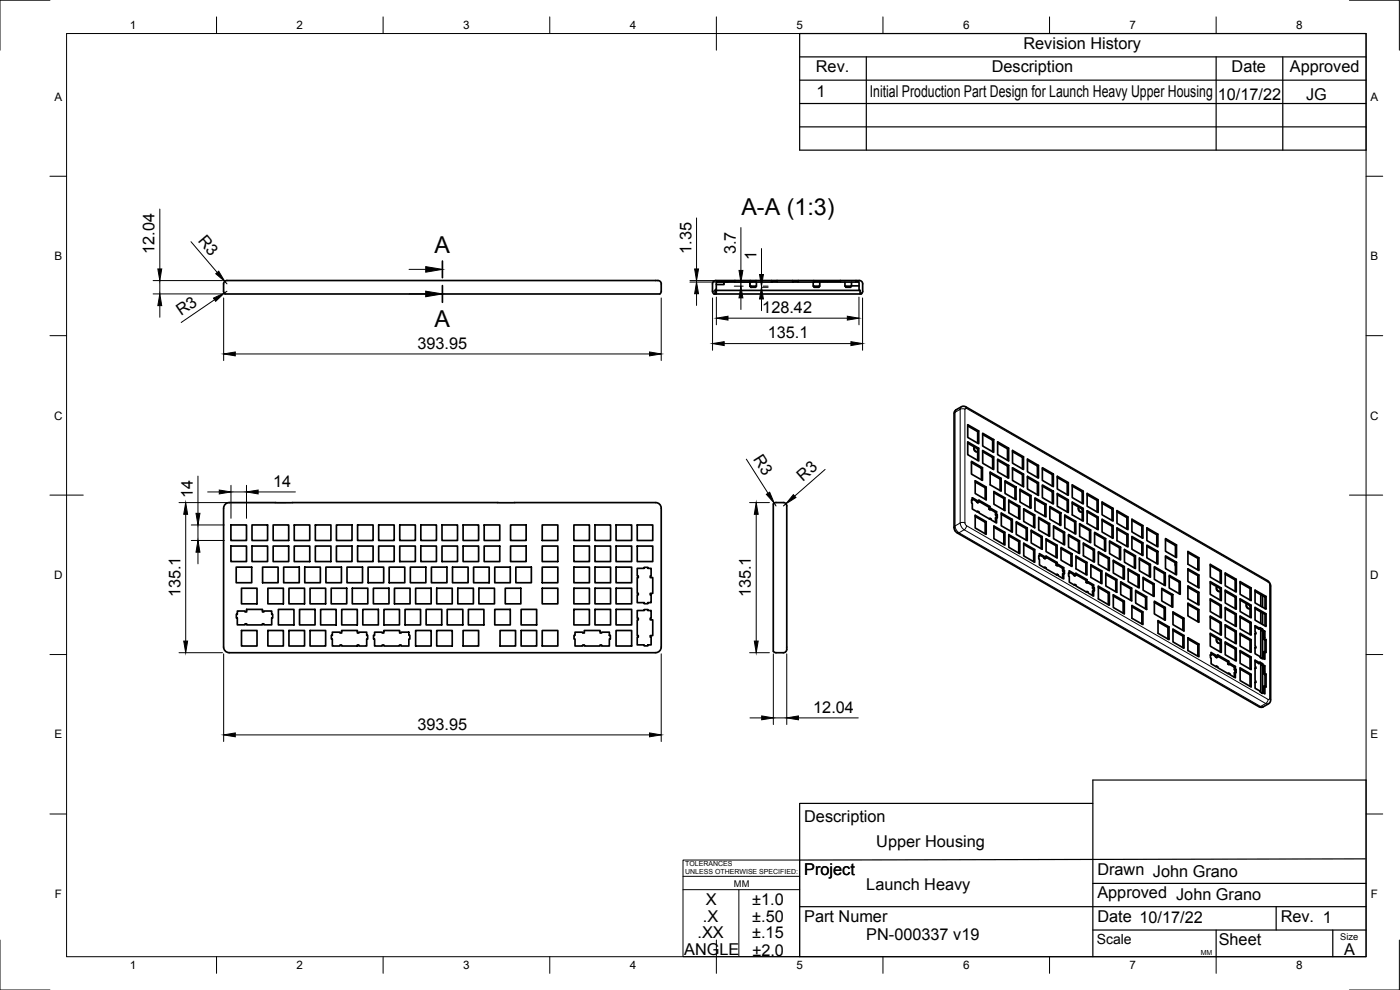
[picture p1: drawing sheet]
<svg xmlns="http://www.w3.org/2000/svg" width="420mm" height="297mm" viewBox="0 0 420 297" stroke-linecap="round" stroke-linejoin="round" font-family="sans-serif">
<!-- layer: Visible -->
<g fill="none" stroke="#000" stroke-width=".51">
<path d="M67.5 88.2l-.4-.8v-2.2a1.37 1.37 0 0 1 1.7-1h128a1.4 1.4 0 0 1 1.6 1l.1 2.2-.5 .8M67.5 88.2h130.5M214.2 88.2l-.4-.8v-2.2a1.01 1.01 0 0 1 1-1h5.7v.4h-5.5v2.5h-.4v1.1M214.2 88.2h.4M214.6 88.2h43.5M217.3 84.6v.8h-2.3M220.5 84.6h4.7M220.5 84.2h4.7M225 84.6v1.3h2v-1.3M225.2 84.2h1.7v.4h-1.7zM225.3 85.9v.3h1.5v-.3M226.9 84.6h4.6"/>
<path d="M226.9 84.2h4.6M231.5 84.2h1.7v.4h-1.7zM233.2 84.6h4.7M233.2 84.2h4.7M237.9 84.2h1.6v.4h-1.6zM239.5 84.6h4.7M239.5 84.2h4.7M244.1 84.6v1.3h1.9v-1.3M244.2 84.2h8v.4h-8zM244.3 85.9v.3h1.5v-.3M252.2 84.6h4.7M252.2 84.2h4.7"/>
<path d="M253.6 84.6v1.3h1.9v-1.3M253.8 85.9v.3h1.5v-.3M255.5 85.8h2.3M257.8 87.1h-42.8v1.1M258.5 88.2l.4-.5v-2.5a1.01 1.01 0 0 0-1-1h-1v.4h.9v2.5h.3v1.1h.4M286.6 123.2l2.2-1.3 1.1 .2 90.7 52.3 .7 1.4v34.3l-.3 .8-2.1 1.3-1.1-.2-90.8-52.4-.7-1.3v-34.3zM290.4 133l3 1.7v3.4M290.4 127.8l3 1.7v3.5M291.5 138.8l3 1.7v3.5M292.3 134.4l.1 .7 .6 .5M292.4 134.1a1.26 1.26 0 0 0 1 1.5M293.7 134.5v3.8l-3.3-1.9v-3.8l3.3 1.9-.3 .2"/>
<path d="M293.7 129.3v3.8l-3.3-1.9v-3.8l3.3 1.9-.3 .2M294.9 135.5l3 1.8v3.4M294.9 130.4l3 1.7v3.4M298.2 137.1v3.8l-3.3-1.9v-3.8l3.3 1.9-.3 .2M298.2 131.9l-3.3-1.9v3.8l3.3 1.9v-3.8l-.3 .2M299.4 133l3 1.7v3.4M299.4 138.1l3 1.7v3.5M302.7 134.5v3.8l-3.3-1.9v-3.8l3.3 1.9-.3 .2M302.7 139.7l-3.3-1.9v3.8l3.3 1.9v-3.8l-.3 .1M303.9 135.5l3 1.8v3.4M307.2 137.1v3.8l-3.3-1.9v-3.8l3.3 1.9-.3 .2M308.4 138.1l2.9 1.7v3.5"/>
<path d="M311.7 139.6v3.9l-3.3-2v-3.8l3.3 1.9-.4 .2M67.1 152.5v41.7M67.1 152.5l.5-1.2 1.2-.5 128.4 .1 1 .7 .2 .9v41.7l-.4 1.1-1.2 .5h-128l-1.2-.5-.5-1.1M69.3 157.5h4.7v4.7h-4.7zM75.6 157.5h4.7v4.7h-4.7zM82 157.5h4.6v4.7h-4.6zM88.3 157.5h4.7v4.7h-4.7zM94.6 157.5h4.7v4.7h-4.7zM101 157.5h4.6v4.7h-4.6zM107.3 157.5h4.7v4.7h-4.7zM113.6 157.5h4.7v4.7h-4.7zM120 157.5h4.7v4.7h-4.7z"/>
<path d="M126.3 157.5h4.7v4.7h-4.7zM132.7 157.5h4.6v4.7h-4.6zM139 157.5h4.6v4.7h-4.6zM145.3 157.5h4.7v4.7h-4.7zM153.2 157.5h4.7v4.7h-4.7zM162.7 157.5h4.7v4.7h-4.7zM172.2 157.5h4.7v4.7h-4.7zM178.6 157.5h4.6v4.7h-4.6zM184.9 157.5h4.7v4.7h-4.7zM191.2 157.5h4.7v4.7h-4.7zM232.1 151.2v43a1.15 1.15 0 0 0 .8 1.6h2.2M235.1 150.8h-2.2l-.8 .4"/>
<path d="M235.1 150.8a1.39 1.39 0 0 1 1 1.7v41.7a1.4 1.4 0 0 1-1 1.6M291.6 150.2l.2-.1-.2-.1 .2 2.7 1.6 1v-.3M291.8 149.7l1.7 1.2 .3-.2-.4-.2M291.8 150.1v-.8l1.6 1-.3 .2M292.7 155l3 1.7v3.4M292.7 144.6l3 1.7v3.5M293.2 153.5l.2-.1 .4 .2v.3l3.3 1.9v-.3M293.4 150.3l-.3 .4M293.8 150.7v-.6l3.3 1.9-.3 .2M293.8 150.4l3 1.8M294.9 140.3l-3.4-1.9v3.8l3.4 1.9v-3.8l-.4 .2M296 156.5v3.8l-3.3-1.9v-3.8l3.3 1.9-.3 .2"/>
<path d="M296 146.1v3.9l-3.3-1.9v-3.9l3.3 1.9-.3 .2M296.8 152.2v.6l.3 .2 .3-.2-.3-.2M297.1 152v.6l-.3 .2M297.2 142l2.9 1.7v3.5M297.3 152.9l1.5 .8 .2 1.6M297.4 152.8v-.2l1.7 .9-.3 .2M298.3 158.2l3 1.7v3.5M298.3 147.8l3 1.7v3.5M299.1 153.5v.8l-.3 .2M299.1 154.3l.2 .1-.3 .2M299.1 155.2v1.7l-1.7-.9-.3-.5-.2 .2M299.3 154.4v.9l-.5 .1v1.3"/>
<path d="M300.5 143.5v3.9l-3.3-1.9v-3.8l3.3 1.8-.4 .2M300.5 154.3l3 1.7v3.5M301.6 159.7v3.8l-3.3-1.9v-3.8l3.3 1.9-.3 .2M301.6 149.4v3.8l-3.3-1.9v-3.8l3.3 1.9-.3 .1M301.6 144.6l3 1.7v3.5M302.7 150.4l3 1.7v3.5M303.8 155.8v3.8l-3.3-1.8v-3.9l3.3 1.9-.3 .2M303.9 140.7l3 1.7v3.5M304.9 146.1l-3.3-1.9v3.8l3.3 2v-3.9l-.3 .2M305 156.9l3 1.7v3.5M306 151.9v3.9l-3.3-1.9v-3.8l3.3 1.8-.3 .2M306.1 147.2l3 1.7v3.4"/>
<path d="M307.2 142.2v3.9l-3.3-1.9v-3.9l3.3 1.9-.3 .2M307.2 153l3 1.7v3.5M308.3 158.4l-3.3-1.9v3.8l3.3 1.9v-3.8l-.3 .2M308.4 143.3l2.9 1.7v3.4M309.4 148.7v3.8l-3.3-1.9v-3.8l3.3 1.9-.3 .2M309.5 159.5l3 1.7v3.4M310.5 154.5v3.9l-3.3-2v-3.8l3.3 1.9-.3 .2M310.6 149.8l3 1.7v3.4M311.7 144.8v3.8l-3.3-1.9v-3.8l3.3 1.9-.4 .2M311.7 155.6l3 1.7v3.4M312.8 140.7l3 1.7v3.4M312.8 145.9l3 1.7v3.4"/>
<path d="M313.9 151.3l-3.3-1.9v3.8l3.3 1.9v-3.8l-.3 .2M315 157.1l-3.3-1.9v3.8l3.3 1.9v-3.8l-.3 .2M315.1 152.3l3 1.8v3.4M316.1 142.2l-3.3-1.9v3.8l3.3 1.9v-3.8l-.3 .2M316.1 147.4l-3.3-1.9v3.8l3.3 1.9v-3.8l-.3 .2M316.2 158.2l3 1.7v3.4M317.3 143.3l3 1.7v3.4M317.3 148.4l3 1.8v3.4M318.4 153.9l-3.3-1.9v3.8l3.3 1.9v-3.8l-.3 .2M319.5 159.7v3.8l-3.3-1.9v-3.8l3.3 1.9-.3 .2M319.6 154.9l2.9 1.7v3.5M320.6 144.8v3.8l-3.3-1.9v-3.8l3.3 1.9-.3 .2"/>
<path d="M320.6 150v3.8l-3.3-1.9v-3.8l3.3 1.9-.3 .2M321.8 145.8l3 1.8v3.4M321.8 151l3 1.7v3.5M322.9 156.4v3.9l-3.3-1.9v-3.9l3.3 1.9-.4 .2M323.7 152.4v.8l.6 .4M323.7 152.1a1.26 1.26 0 0 0 1.1 1.6M324 157.5l3 1.7v3.5M325.1 147.4v3.8l-3.3-1.9v-3.8l3.3 1.9-.3 .2M325.1 152.6v3.8l-3.3-1.9v-3.8l3.3 1.9-.3 .1M326.3 148.4l2.9 1.7v3.5M326.3 153.6l2.9 1.7v3.5M327.3 159v3.8l-3.3-1.9v-3.8l3.3 1.9-.3 .2"/>
<path d="M329.6 150v3.8l-3.3-1.9v-3.9l3.3 2-.4 .1M329.6 155.1v3.8l-3.3-1.9v-3.8l3.3 1.9-.4 .2M330.8 151l2.9 1.7v3.5M330.8 156.2l2.9 1.7v3.4M334.1 152.5v3.8l-3.3-1.8v-3.9l3.3 1.9-.4 .2M334.1 157.7v3.8l-3.3-1.9v-3.8l3.3 1.9-.4 .2M335.2 153.6l3 1.7v3.5M335.2 158.8l3 1.7v3.4M338.5 155.1v3.8l-3.3-1.9v-3.8l3.3 1.9-.3 .2M339.7 156.2l3 1.7v3.4M343 157.7v3.8l-3.3-1.9v-3.8l3.3 1.9-.3 .2M344.2 158.7l3 1.8v3.4"/>
<path d="M69.3 163.8h4.7v4.7h-4.7zM70.9 170.2h4.6v4.6h-4.6zM72.5 176.5h4.6v4.7h-4.6zM75.6 163.8h4.7v4.7h-4.7zM78.8 170.2h4.7v4.6h-4.7zM80.4 176.5h4.6v4.7h-4.6zM82 163.8h4.6v4.7h-4.6zM85.1 170.2h4.7v4.6h-4.7zM86.7 176.5h4.7v4.7h-4.7zM88.3 163.8h4.7v4.7h-4.7zM91.5 170.2h4.6v4.6h-4.6zM93 176.5h4.7v4.7h-4.7z"/>
<path d="M94.6 163.8h4.7v4.7h-4.7zM97.8 170.2h4.7v4.6h-4.7zM99.4 176.5h4.7v4.7h-4.7zM101 163.8h4.6v4.7h-4.6zM104.1 170.2h4.7v4.6h-4.7zM105.7 176.5h4.7v4.7h-4.7zM107.3 163.8h4.7v4.7h-4.7zM110.5 170.2h4.6v4.6h-4.6zM112.1 176.5h4.6v4.7h-4.6zM113.6 163.8h4.7v4.7h-4.7zM116.8 170.2h4.7v4.6h-4.7zM118.4 176.5h4.7v4.7h-4.7z"/>
<path d="M120 163.8h4.7v4.7h-4.7zM123.1 170.2h4.7v4.6h-4.7zM124.7 176.5h4.7v4.7h-4.7zM126.3 163.8h4.7v4.7h-4.7zM129.5 170.2h4.6v4.6h-4.6zM131.1 176.5h4.6v4.7h-4.6zM132.7 163.8h4.6v4.7h-4.6zM135.8 170.2h4.7v4.6h-4.7zM137.4 176.5h4.7v4.7h-4.7zM139 163.8h4.6v4.7h-4.6zM142.1 170.2h4.7v4.6h-4.7zM143.7 176.5h4.7v4.7h-4.7z"/>
<path d="M145.3 163.8h4.7v4.7h-4.7zM148.5 170.2h4.6v4.6h-4.6zM151.6 176.5h4.7v4.7h-4.7zM153.2 163.8h4.7v4.7h-4.7zM154.8 170.2h4.7v4.6h-4.7zM162.7 163.8h4.7v4.7h-4.7zM162.7 170.2h4.7v4.6h-4.7zM162.7 176.5h4.7v4.7h-4.7zM172.2 170.2h4.7v4.6h-4.7zM172.2 176.5h4.7v4.7h-4.7zM172.2 163.8h4.7v4.7h-4.7zM178.6 170.2h4.6v4.6h-4.6z"/>
<path d="M178.6 176.5h4.6v4.7h-4.6zM178.6 163.8h4.6v4.7h-4.6zM184.9 163.8h4.7v4.7h-4.7zM184.9 170.2h4.7v4.6h-4.7zM184.9 176.5h4.7v4.7h-4.7zM191.2 170.5h2.1v-.3h1.1v.3h1v2.3h-.3v.5h.8v4.7h-.8v.5h.3v2.3h-1v.3h-1.1v-.3h-2.1v-2.3h.4v-.5h-.4v-4.7h.4v-.5h-.4zM191.2 163.8h4.7v4.7h-4.7zM302.7 160.8l3 1.7v3.4M306 162.3v3.8l-3.3-1.9v-3.8l3.3 1.9-.3 .2M307.2 163.4l3 1.7v3.4M310.5 164.9v3.8l-3.3-1.9v-3.8l3.3 1.9-.3 .2M311.7 167l.3-.1-.3-.1 .3 2.7 1.6 .9v-.2"/>
<path d="M312 166.5l1.6 1.1 .3-.1-.3-.2M312 166.9v-.8l1.6 1-.3 .1M312.8 161v3.8l-3.3-1.9v-3.8l3.3 1.9-.3 .2M313.4 170.3l.2-.1 .3 .2v.3l3.4 1.9v-.3M313.6 167.1l-.3 .4M313.9 167.2l3 1.8v.6l.4 .2 .3-.2-.3-.2M313.9 167.5v-.7l3.4 2-.4 .2M313.9 162l3 1.8v3.4M317.2 163.6v3.8l-3.3-1.9v-3.8l3.3 1.9-.3 .2M317.3 168.8v.6l-.4 .2M317.5 169.7l1.4 .8 .2 1.6M317.6 169.6v-.2l1.6 .9-.3 .2"/>
<path d="M318.4 164.6l3 1.7v3.5M319.2 170.3v.8l-.3 .2M319.2 171.1l.2 .1-.3 .2M319.2 172v1.7l-1.6-1-.3-.4-.3 .2M319.4 171.2v.9l-.5 .1v1.3M320.7 160.7l3 1.8v3.4M320.7 172.2l.2-.1-.2-.2 .2 2.8 1.6 .9v-.2M320.9 171.6l1.3 .8 .4 .4 .3-.2-.4-.2M320.9 172.1v-.8l1.6 .9-.3 .2M321.7 166.2l-3.3-1.9v3.8l3.3 1.9v-3.8l-.3 .1M322.3 175.5h.6v.3l3.3 1.9v-.2M322.5 172.2l-.3 .4"/>
<path d="M322.9 172.4l3 1.7v.6l.3 .2 .4-.2-.4-.2M322.9 172.6v-.6l3.3 1.9-.3 .2M322.9 167.2l3 1.7v3.5M324 162.3l-3.3-1.9v3.8l3.3 1.9v-3.8l-.3 .2M325.1 163.3l3 1.7v3.5M326.2 168.7v3.9l-3.3-1.9v-3.9l3.3 1.9-.3 .2M326.2 173.9v.6l-.3 .2M326.4 174.8l1.5 .8v.9M326.6 174.7v-.2l1.6 1M327.4 169.8l3 1.7v3.4M327.9 176.5l.2 .1v.6M327.9 175.6l.3-.1v.8l-.3 .2"/>
<path d="M328.2 176.3l.2 .1-.3 .2M328.2 177.2v1.7l-1.6-1v-.2l-.4-.2-.2 .1M328.4 176.4v.9h-.5v1.4M328.4 164.9v3.8l-3.3-1.9v-3.9l3.3 2-.3 .1M328.5 160.1l3 1.7v3.4M329.6 176.2l3 1.8v3.4M329.6 165.9l3 1.7v3.5M330.7 171.3v3.8l-3.3-1.9v-3.8l3.3 1.9-.3 .2M331.8 161.6l-3.3-1.9v3.8l3.3 1.9v-3.8l-.3 .2M331.9 172.4l3 1.7v3.4M332.9 177.8v3.8l-3.3-1.9v-3.8l3.3 1.9-.3 .2M332.9 167.4l-3.3-1.9v3.8l3.3 1.9v-3.8l-.3 .2"/>
<path d="M333 162.7l3 1.7v3.4M334.1 168.5l3 1.7v3.4M334.1 178.8l3 1.7v3.5M335.2 173.9v3.8l-3.3-1.9v-3.8l3.3 1.9-.3 .2M336.3 164.2l-3.3-1.9v3.8l3.3 1.9v-3.8l-.3 .2M336.3 174.9l3 1.8v3.4M337.4 170v3.8l-3.3-1.9v-3.8l3.3 1.9-.3 .2M337.5 165.2l2.9 1.7v3.5M338.5 160.3v3.8l-3.3-1.9v-3.8l3.3 1.9-.3 .2M338.6 171.1l3 1.7v3.4M339.6 176.5v3.8l-3.3-1.9v-3.8l3.3 1.9-.3 .2M339.7 161.3l3 1.8v3.4"/>
<path d="M340.8 166.8v3.8l-3.3-1.9v-3.8l3.3 1.9-.4 .1M340.8 177.5l3 1.7v3.5M341.9 172.6v3.8l-3.3-1.9v-3.8l3.3 1.9-.3 .2M341.9 167.8l3 1.7v3.5M343 162.9v3.8l-3.3-1.9v-3.8l3.3 1.9-.3 .2M343.1 173.6l3 1.8v3.4M344.1 179.1v3.8l-3.3-1.9v-3.8l3.3 1.9-.3 .1M344.2 163.9l3 1.7v3.5M345.2 169.3v3.9l-3.3-1.9v-3.9l3.3 1.9-.3 .2M346.4 175.2v3.8l-3.3-1.9v-3.8l3.3 1.9-.3 .2M346.4 170.4l3 1.7v3.5M347.5 160.3v3.8l-3.3-1.9v-3.8l3.3 1.9-.3 .2"/>
<path d="M347.5 165.4l-3.3-1.8v3.8l3.3 1.9v-3.9l-.3 .2M348.7 176.9l2.9 1.7v3.4M349.7 171.9l-3.3-1.9v3.8l3.3 1.9v-3.8l-.3 .2M349.8 167.1l3 1.8v3.4M349.8 162l3 1.7v3.4M350.9 173l3 1.7v3.4M352 178.4l-3.3-1.9v3.8l3.3 1.9v-3.8l-.4 .2M352.8 169.2v.6M352.8 169v.3M353.1 168.7l-3.3-1.9v3.8l3.3 1.9v-3.8l-.3 .2M353.1 163.5l-3.3-1.9v3.8l3.3 1.9v-3.8l-.3 .2M354.2 174.5l-3.3-1.9v3.8l3.3 1.9v-3.8l-.3 .2"/>
<path d="M356.5 171l3 1.7v3.5M356.5 165.8l3 1.7v3.5M356.5 176.2l3 1.7v3.5M359.8 172.5v3.9l-3.3-1.9v-3.8l3.3 1.8-.3 .2M359.8 167.4v3.8l-3.3-1.9v-3.8l3.3 1.9-.3 .1M359.8 177.7v3.8l-3.3-1.9v-3.8l3.3 1.9-.3 .2M363.2 169.7l3 1.7v3.5M363.2 174.9l3 1.7v3.5M365.1 176.3l.1 .7 .6 .5M365.1 176a1.26 1.26 0 0 0 1.1 1.5M366.5 171.2v3.9l-3.3-1.9v-3.9l3.3 1.9-.3 .2M366.5 176.4v3.8l-3.3-1.9v-3.8l3.3 1.9-.3 .2"/>
<path d="M367.7 172.3l3 1.7v3.4M367.7 177.5l3 1.7v3.4M371 173.8v3.8l-3.3-1.9v-3.8l3.3 1.9-.3 .2M371 179v3.8l-3.3-1.9v-3.8l3.3 1.9-.3 .2M372.2 174.9l3 1.7v3.4M375.5 176.4v3.8l-3.3-1.9v-3.8l3.3 1.9-.3 .2M376.7 177.4l2.9 1.8v3.4M378.4 178.4v3.5M378.9 178.7v3.5M380 179v3.8l-3.3-1.9v-3.8l3.3 1.9-.4 .2M71.2 183.3h2.3v.3h.5v-.8h4.8v.8h.4v-.3h2.3v1h.3v1.1h-.3v2.1h-2.3v-.3h-.5v.3h-4.7v-.3h-.5v.3h-2.3v-2.1h-.3v-1.1h.3zM72.5 189.2h4.6v4.6h-4.6z"/>
<path d="M80.4 189.2h4.6v4.6h-4.6zM83.5 182.8h4.7v4.7h-4.7zM86.7 189.2h4.7v4.6h-4.7zM89.9 182.8h4.7v4.7h-4.7zM93 189.2h4.7v4.6h-4.7zM96.2 182.8h4.7v4.7h-4.7zM99.7 189.7h2.3v.2h.5v-.7h4.8v.7h.4v-.2h2.3v.9h.3v1.1h-.3v2.1h-2.3v-.3h-.5v.3h-4.7v-.3h-.5v.3h-2.3v-2.1h-.3v-1.1h.3zM102.6 182.8h4.6v4.7h-4.6zM108.9 182.8h4.7v4.7h-4.7zM112.4 189.7h2.3v.2h.5v-.7h4.7v.7h.5v-.2h2.3v.9h.3v1.1h-.3v2.1h-2.3v-.3h-.5v.3h-4.7v-.3h-.5v.3h-2.3v-2.1h-.3v-1.1h.3zM115.2 182.8h4.7v4.7h-4.7zM121.6 182.8h4.6v4.7h-4.6z"/>
<path d="M124.7 189.2h4.7v4.6h-4.7zM127.9 182.8h4.7v4.7h-4.7zM131.1 189.2h4.6v4.6h-4.6zM134.2 182.8h4.7v4.7h-4.7zM139 189.2h4.6v4.6h-4.6zM140.6 182.8h4.6v4.7h-4.6zM148.5 182.8h4.6v4.7h-4.6zM150.1 189.2h4.6v4.6h-4.6zM156.4 189.2h4.7v4.6h-4.7zM156.4 182.8h4.7v4.7h-4.7zM162.7 189.2h4.7v4.6h-4.7zM172.2 182.8h4.7v4.7h-4.7z"/>
<path d="M172.6 189.7h2.3v.2h.5v-.7h4.7v.7h.5v-.2h2.3v.9h.3v1.1h-.3v2.1h-2.3v-.3h-.5v.3h-4.7v-.3h-.5v.3h-2.3v-2.1h-.3v-1.1h.3zM178.6 182.8h4.6v4.7h-4.6zM184.9 182.8h4.7v4.7h-4.7zM184.9 189.2h4.7v4.6h-4.7zM191.2 183.2h2.1v-.3h1.1v.3h1v2.3h-.3v.5h.8v4.7h-.8v.5h.3v2.3h-1v.3h-1.1v-.3h-2.1v-2.3h.4v-.5h-.4v-4.7h.4v-.5h-.4zM337.4 180.4v3.8l-3.3-1.9v-3.8l3.3 1.9-.3 .1M339.7 182.1l3 1.7v3.4M343 183.6v3.8l-3.3-1.9v-3.8l3.3 1.9-.3 .2M346.4 180.7l3 1.8v3.4M347.5 186.6l3 1.7v3.4M349.7 182.3l-3.3-1.9v3.8l3.3 1.9v-3.8l-.3 .2M350.8 188.1v3.8l-3.3-1.9v-3.8l3.3 1.9-.3 .2"/>
<path d="M352 189.2l3 1.7v3.4M352 184l3 1.7v3.4M355.3 190.7v3.8l-3.3-1.9v-3.8l3.3 1.9-.3 .2M355.3 185.5v3.8l-3.3-1.9v-3.8l3.3 1.9-.3 .2M356.5 191.7l3 1.7v3.5M356.5 181.4l3 1.7v3.4M359.8 193.3v3.8l-3.3-1.9v-3.8l3.3 1.9-.3 .1M359.8 182.9v3.8l-3.3-1.9v-3.8l3.3 1.9-.3 .2M363.2 180.1l3 1.7v3.4M363.2 190.4l3 1.7v3.5M363.2 185.2l3 1.8v3.4M363.3 196.7l.2-.1-.2-.1 .2 2.7 1.6 .9v-.2"/>
<path d="M363.5 196.1l1.6 1.2 .3-.2-.3-.2M363.5 196.6v-.8l1.6 .9-.3 .2M364.9 200l.2-.1 .3 .2v.2l3.4 1.9v-.2M365.1 191.8l.1 .8 .6 .4M365.1 196.7l-.3 .4M365.1 191.5a1.26 1.26 0 0 0 1.1 1.6M365.4 196.9l3.1 1.7v.6l.3 .2 .3-.2-.3-.1M365.4 197.1v-.6l3.4 1.9-.3 .2M366.5 181.6v3.8l-3.3-1.9v-3.8l3.3 1.9-.3 .2M366.5 191.9v3.9l-3.3-1.9v-3.9l3.3 1.9-.3 .2M366.5 186.8v3.8l-3.3-1.9v-3.8l3.3 1.9-.3 .2M367.7 182.6l3 1.7v3.5"/>
<path d="M367.7 187.8l3 1.7v3.5M367.7 193l3 1.7v3.5M368.8 198.4v.7l-.3 .1M369 199.3l1.4 .9v.7l.2 .2M369.1 199.2v-.2l1.7 1-.4 .2M370.8 200v.8M371 184.2v3.8l-3.3-1.9v-3.8l3.3 1.9-.3 .1M371 189.3v3.9l-3.3-1.9v-3.8l3.3 1.8-.3 .2M371 194.5v3.8l-3.3-1.8v-3.9l3.3 1.9-.3 .2M372.2 180l3 1.8v3.4M372.2 195.6l3 1.7v3.5M372.2 185.2l3 1.7v3.5"/>
<path d="M372.2 190.4l3 1.7v3.5M374 181.4l.1 .8 .6 .4M374.1 181.1a1.26 1.26 0 0 0 1.1 1.6M375.5 181.6v3.8l-3.3-1.9v-3.8l3.3 1.9-.3 .2M375.5 197.1v3.8l-3.3-1.9v-3.8l3.3 1.9-.3 .2M375.5 186.8v3.8l-3.3-1.9v-3.8l3.3 1.9-.3 .1M375.5 191.9v3.9l-3.3-1.9v-3.9l3.3 1.9-.3 .2M376.7 182.6l2.9 1.7v3.5M376.7 194.5l.2-.1-.2-.2v1.9l2.2 1.6v-.3l-.2 .2M376.7 190.3l.2-.2-.2-.1v3.9l.2 .1v.4M376.7 188.1l1.1 .7 .3-.2-1.4-.9v1.9l.2 .1v.4M376.7 198.4l1.1 .7 .3-.2-1.4-.8v1.9l.2 .1v.4"/>
<path d="M378 188.6l1.3 1v1.7M378 199l1.3 .9v1.7M378.1 188.6v-.3l.8 .5-.3 .2M378.1 198.9v-.2l.8 .4-.3 .2M378.4 183.6v3.5M378.4 188.8v8.6M378.4 199.2v8.5M378.9 189.4v8l.7 .4v-1.9M378.9 199.7v8.1l.7 .4v-1.9M378.9 183.9v3.5M378.9 188.8v.2l-.3 .2M378.9 189l.7 .4-.3 .2"/>
<path d="M378.9 199.1l-.3 .5M378.9 199.4l.7 .4-.3 .1M379.4 191.2v.4l-.3 .2M379.4 191.6l.6 .3-.4 .2M379.4 195.5v.3l-.3 .2M379.4 195.8l.2 .1-.3 .2M379.6 189.4v1.9l-.5 .1v.4l.5 .3v3.5M379.6 199.8v1.9h-.5v.4l.5 .3v3.5M380 191.9v3.9l-.6-.3-.3 .1 .2 2.1M380 184.2v3.8l-3.3-1.9v-3.8l3.3 1.9-.4 .1M370.4 200.9h.6l-.4 .2M370.6 201.1v.6"/>
<path d="M370.8 201.7v1.7l-1.7-1v-.2l-.3-.2-.3 .1M371 200.9v.9l-.2-.1-.4 .2v1.3M372.2 200.8l3 1.7v3.4M375.5 202.3v3.8l-3.3-1.9v-3.8l3.3 1.9-.3 .2M376.7 204.9l.2-.2-.2-.1v1.9l2.2 1.6v-.3l-.2 .1M376.7 200.6l.2-.1-.2-.1v3.8l.2 .2v.3M379.4 201.5v.4l-.3 .2M379.4 201.9l.6 .4-.4 .1M379.4 205.8v.4l-.3 .2M379.4 206.2l.2 .1-.3 .2M380 202.3v3.8l-.6-.3-.3 .2 .2 2"/>
</g>
<!-- layer: Visible Narrow -->
<g fill="none" stroke="#000" stroke-width=".3">
<path d="M286.6 123.7l-.3 .4M286.6 123.7l1.6-.9v34.1M286.6 123.7v34.1M287 122.9l-.4 .8M288.5 122l-.3 .8 .7-.2 .7 .2M289.6 122.8v34.1M289.9 122.1l.2 .4M290.1 122.5l90.5 52.2-.2-.5M290.1 122.5h-.3l-.2 .3M286.6 157.8l-.3 .4M286.6 157.8l.3 .9 .9 1.1-.5 .1M288.2 156.9l-1.6 .9"/>
<path d="M288.2 156.9l.7-.2 .7 .2M288.2 156.9l.2 .9 1 1.1M289.3 158.9l-1.5 1 90.5 52.1M289.3 158.9l90.6 52.2M289.6 156.9l.5 .8M290.1 157.7l90.5 52.1-.2 .7-.5 .6M290.1 157.7l-.2 .7-.5 .6M380.6 174.6l.5 .9M381 175.5v34.1M381.1 175.5l.3 .4M378.3 212h.9M378.3 212h-.5"/>
<path d="M379.9 211.1l-1.6 .9M379.9 211.1l.8 .1M381.1 209.6l-.3 .3-.2-.1M381.1 209.6l.3 .4"/>
</g>
<!-- layer: Visible -->
<g fill="#000">
<circle cx="225" cy="85.9" r=".25"/>
<circle cx="225.3" cy="86.2" r=".25"/>
</g>
<!-- layer: Border -->
<g fill="none" stroke="#000" stroke-width=".3">
<path d="M15 .1h-15v15M20 10.1h390v276.9h-390zM65 5.1v5M115 5.1v5M165 5.1v5M215 5.1v10M265 5.1v5M315 5.1v5M365 5.1v5M405 .1h15v15M15 52.9h5M410 52.9h5"/>
<path d="M15 100.7h5M410 100.7h5M15 148.6h10M405 148.6h10M15 196.4h5M410 196.4h5M15 244.2h5M410 244.2h5M0 282.1v14.9h15M65 287v5M115 287v5M165 287v5"/>
<path d="M215 282.1v9.9M265 287v5M315 287v5M365 287v5M420 282.1v14.9h-15"/>
</g>
<!-- layer: TitleBlock -->
<g fill="none" stroke="#000" stroke-width=".36">
<path d="M240 10.1h170v34.9h-170zM240 17.1h170M260 17.1v27.9M365 17.1v27.9M385 17.1v27.9M240 38.1h170M240 31.1h170M240 24.1h170M240 258v29h170v-53h-82v53M328 241.1h-88v16.9M409.7 257.7l-169.7 .3M240 272h170"/>
<path d="M328 279h82M328 265.1h82M365 279v8M383 272v7M400 279v8"/>
</g>
<path d="M205 258h35v29h-35zM205 262.9h35M205 266.9h35M221.7 266.9v20" fill="none" stroke="#000" stroke-width=".3"/>
<!-- layer: Hatching -->
<path d="M215 86.6l-1.1 1.1M217.3 84.2l-.4 .4M226.3 84.2l-.4 .4M239.5 84.4l-.1 .2M244.3 84.2l-.1 .1M248.8 84.2l-.5 .4M257.7 84.2l-.4 .4M258.8 87.6l-.6 .6" fill="none" stroke="#000" stroke-width=".3"/>
<!-- layer: Annotations -->
<path d="M132.8 78.3v5M132.8 85.7v5" fill="none" stroke="#000" stroke-width=".51"/>
<path d="M122.8 88.2h5M122.8 80.8h5" fill="none" stroke="#000" stroke-width=".3"/>
<path d="M127.8 80l5 .8-5 .9zM127.8 87.4l5 .8-5 .8z" fill="#000" stroke="#000" stroke-width=".3"/>
<!-- layer: Dimensions -->
<g fill="none" stroke="#000" stroke-width=".3">
<path d="M48 62.7v18M57.3 72.5l7.9 9.3M209 65.4v15.3M222.4 68.3v12.8M228.5 74.6v7.8M46 88.2h20.8M46 84.2h20.8M48 84.2v4M48 91.7v3.5M64.4 89.9l-10 6.9M67.1 89.4v18.8M67.5 84.4l.6 .8"/>
<path d="M68.1 87.4l-.8 .6M198.4 89.4v18.8M207.1 84.2h11.4M207.1 84.6h11.4M209 84.2v.4M209 88.1v3.5M213.8 89.4v15.7M215 89.1v8.4M218.5 95.5h35.8M220.4 84.6h4.5M220.4 85.9h2.7M222.4 84.6v1.3"/>
<path d="M222.4 89.4v3.5M228.5 85.9v.3M228.5 89.7v3.5M228.8 86.2h1.7M229 85.9h1.5M257.8 89.1v8.4M258.9 89.4v15.7M70.6 106.2h124.3M217.3 103.1h38.1M224 137.8l6.5 10.2M53.7 150.8h32.1M55.7 154.3v38"/>
<path d="M57.4 157.5h9.9M59.4 142.8v11.2M59.4 157.5v4.7M62.3 147.6h3.5M69.3 145.6v9.9M69.3 147.6h4.7M74 145.6v9.9M77.5 147.6h11.1M225 150.8h5.9M226.9 154.3v38M232.4 151l.5 .8M235.9 151.2l-.8 .6"/>
<path d="M247.6 140.9l-9.1 8M57.4 162.2h9.9M59.4 165.7v3.5M53.7 195.8h13.1M67.1 196.2v26.3M198.4 196.2v26.3M225 195.8h5.9M232.1 196.2v21.2M236.1 196.2v21.2M225.1 215.4h3.5M232.1 215.4h4M239.6 215.4h18"/>
<path d="M70.6 220.5h124.3"/>
</g>
<g fill="#000" stroke="#000" stroke-width=".3">
<path d="M48 88.2l.5 3.5h-1.1zM47.4 80.7h1.1l-.5 3.5zM64.1 89.4l3.2-1.4-2.6 2.4zM64.7 82.1l.9-.7 1.9 3zM209 84.6l.6 3.5h-1.1zM208.5 80.7h1.1l-.6 3.5zM215 95.5l3.5-.6v1.1zM222.4 85.9l.5 3.5h-1.1zM221.8 81.1h1.1l-.5 3.5zM228.5 86.2l.6 3.5h-1.2zM227.9 82.4h1.2l-.6 3.5zM254.3 94.9l3.5 .6-3.5 .5z"/>
<path d="M67.1 106.2l3.5-.6v1.2zM194.9 105.6l3.5 .6-3.5 .6zM213.8 103.1l3.5-.6v1.2zM255.4 102.5l3.5 .6-3.5 .6zM55.7 150.8l.6 3.5h-1.2zM58.8 154h1.2l-.6 3.5zM65.8 147l3.5 .6-3.5 .6zM74 147.6l3.5-.6v1.2zM226.9 150.8l.6 3.5h-1.1zM230 148.3l1-.6 1.4 3.3zM238.1 148.4l.8 .9-3 1.9zM59.4 162.2l.6 3.5h-1.2z"/>
<path d="M55.1 192.3h1.2l-.6 3.5zM226.4 192.3h1.1l-.6 3.5zM67.1 220.5l3.5-.6v1.2zM194.9 219.9l3.5 .6-3.5 .6zM228.6 214.8l3.5 .6-3.5 .6zM236.1 215.4l3.5-.6v1.2z"/>
</g>
<g font-size="7">
<text x="222.5" y="64.5">A-A (1:3)</text>
<text x="130.4" y="75.8">A</text>
<text x="130.4" y="98.2">A</text>
</g>
<g font-size="4.9">
<text x="307.1" y="14.6">Revision History</text>
<text x="244.9" y="21.6">Rev.</text>
<text x="297.6" y="21.6">Description</text>
<text x="369.6" y="21.6">Date</text>
<text x="387.1" y="21.6">Approved</text>
<text x="245" y="29.1">1</text>
<text x="261.1" y="29.1">Initial Production Part Design for Launch Heavy Upper Housing</text>
<text x="365.5" y="30.1">10/17/22</text>
<text x="392" y="30.1">JG</text>
<text x="46.4" y="76.2" transform="rotate(-90 46.4 76.2)">12.04</text>
<text x="59.2" y="72.4" transform="rotate(50 59.2 72.4)">R3</text>
<text x="207.5" y="76.2" transform="rotate(-90 207.5 76.2)">1.35</text>
<text x="220.8" y="76.3" transform="rotate(-90 220.8 76.3)">3.7</text>
<text x="227" y="77.9" transform="rotate(-90 227 77.9)">1</text>
<text x="54.4" y="94.9" transform="rotate(-34 54.4 94.9)">R3</text>
<text x="228.8" y="93.9">128.42</text>
<text x="230.4" y="101.5">135.1</text>
<text x="125.3" y="104.6">393.95</text>
<text x="225.9" y="137.9" transform="rotate(57 225.9 137.9)">R3</text>
<text x="57.9" y="149.5" transform="rotate(-90 57.9 149.5)">14</text>
<text x="82" y="146.1">14</text>
<text x="240.9" y="144.6" transform="rotate(-41 240.9 144.6)">R3</text>
<text x="54.2" y="179.3" transform="rotate(-90 54.2 179.3)">135.1</text>
<text x="225.4" y="179.3" transform="rotate(-90 225.4 179.3)">135.1</text>
<text x="244.1" y="213.8">12.04</text>
<text x="125.3" y="218.9">393.95</text>
<text x="241.3" y="246.6">Description</text>
<text x="263" y="254">Upper Housing</text>
<text x="241.3" y="262.6">Project</text>
<text x="329.3" y="262.6">Drawn John Grano</text>
<text x="260" y="267">Launch Heavy</text>
<text x="329.3" y="269.5">Approved John Grano</text>
<text x="211.9" y="271.6">X</text>
<text x="225.8" y="271.6">±1.0</text>
<text x="209.3" y="281.5">.XX</text>
<text x="211" y="276.5">.X</text>
<text x="225.7" y="281.6">±.15</text>
<text x="225.8" y="276.6">±.50</text>
<text x="241.3" y="276.5">Part Numer</text>
<text x="329.3" y="276.5">Date 10/17/22</text>
<text x="384.3" y="276.5">Rev. 1</text>
<text x="205.3" y="286.6">ANGLE</text>
<text x="225.8" y="286.7">±2.0</text>
<text x="260" y="282.1">PN-000337 v19</text>
<text x="365.8" y="283.6">Sheet</text>
<text x="403.4" y="286.5">A</text>
</g>
<text font-size="4.2" x="329.1" y="283.1">Scale</text>
<g font-size="3.5">
<text x="39" y="8.8">1</text>
<text x="89" y="8.8">2</text>
<text x="139" y="8.8">3</text>
<text x="189" y="8.8">4</text>
<text x="239" y="8.8">5</text>
<text x="289" y="8.8">6</text>
<text x="339" y="8.8">7</text>
<text x="389" y="8.8">8</text>
<text x="16.3" y="30.2">A</text>
<text x="411.3" y="30.2">A</text>
<text x="16.3" y="78">B</text>
<text x="411.3" y="78">B</text>
<text x="16.2" y="125.9">C</text>
<text x="411.2" y="125.9">C</text>
<text x="16.2" y="173.7">D</text>
<text x="411.2" y="173.7">D</text>
<text x="16.3" y="221.6">E</text>
<text x="411.3" y="221.6">E</text>
<text x="16.4" y="269.4">F</text>
<text x="411.4" y="269.4">F</text>
<text x="39" y="290.8">1</text>
<text x="89" y="290.8">2</text>
<text x="139" y="290.8">3</text>
<text x="189" y="290.8">4</text>
<text x="239" y="290.8">5</text>
<text x="289" y="290.8">6</text>
<text x="339" y="290.8">7</text>
<text x="389" y="290.8">8</text>
</g>
<g font-size="2.8">
<text x="220.3" y="266.1">MM</text>
<text x="402.3" y="282.1">Size</text>
</g>
<g font-size="2.1">
<text x="205.6" y="259.8">TOLERANCES</text>
<text x="205.6" y="262.3">UNLESS OTHERWISE SPECIFIED:</text>
<text x="360.4" y="286.5">MM</text>
</g>
</svg>
